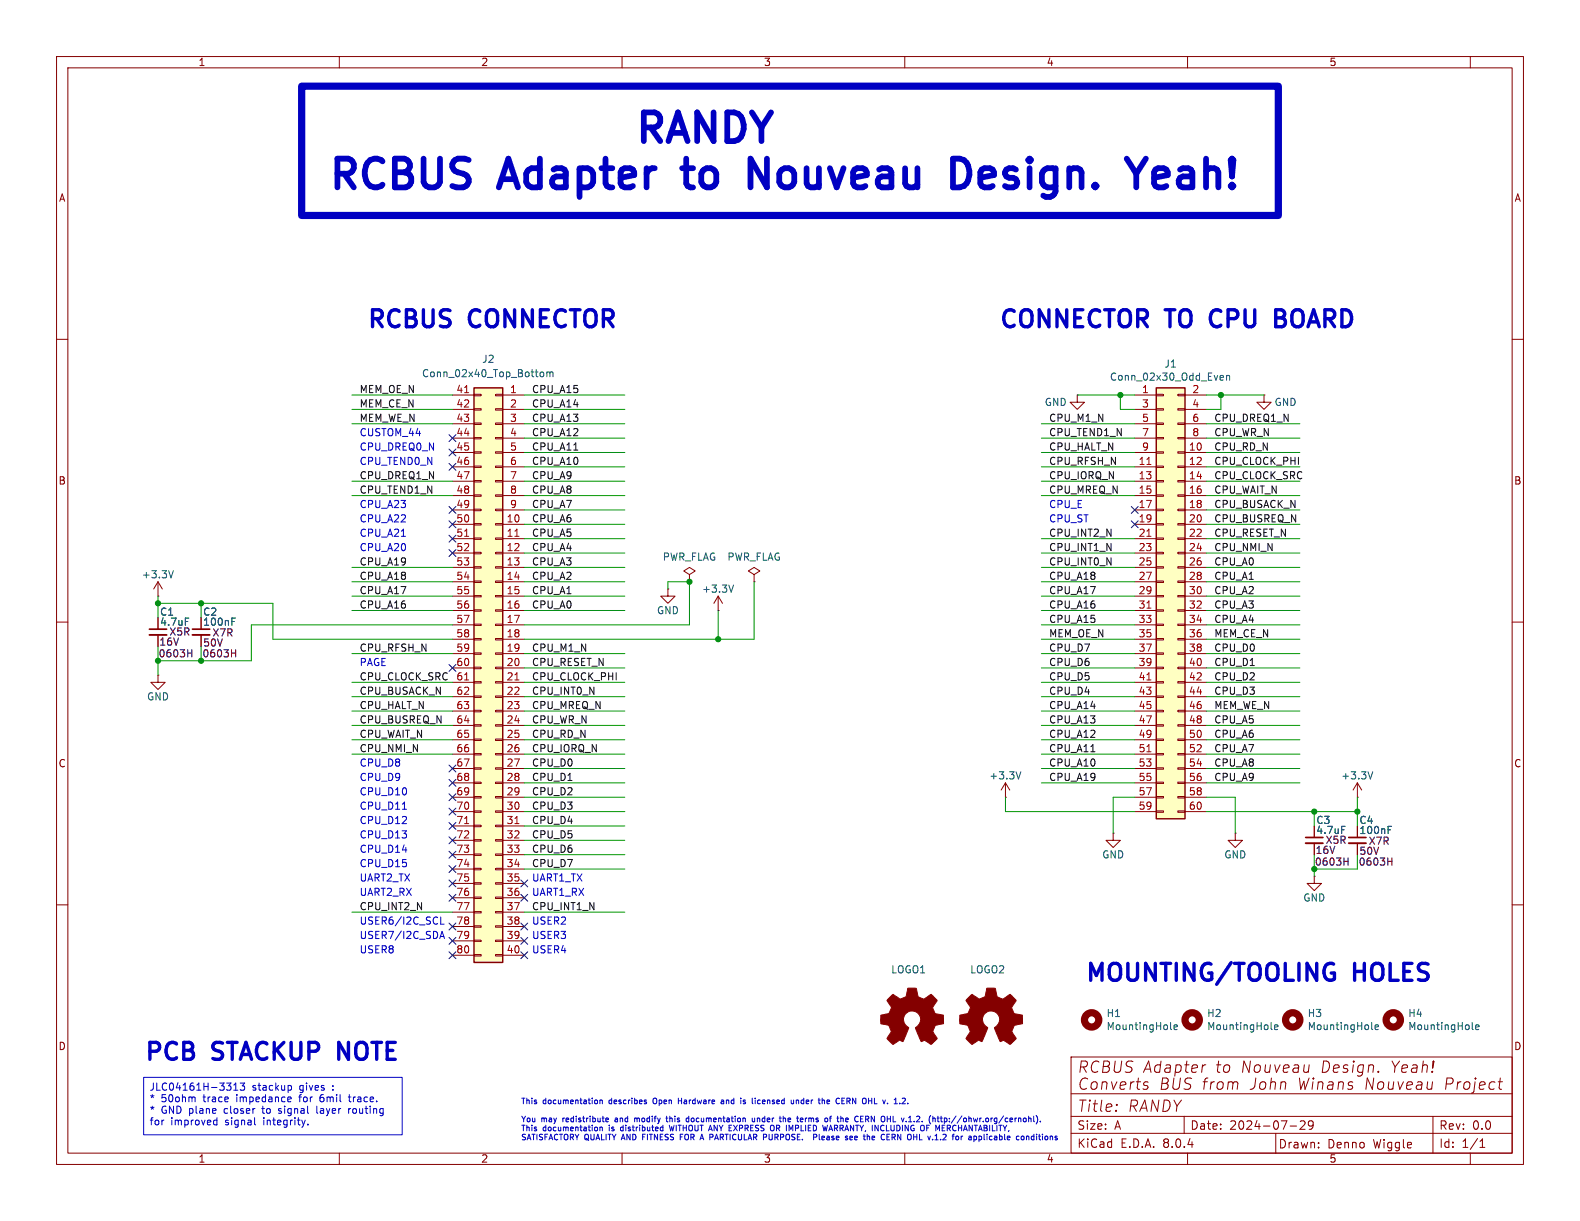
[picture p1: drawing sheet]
<svg xmlns="http://www.w3.org/2000/svg" width="279mm" height="216mm" viewBox="0 0 279 216" stroke-linecap="round" stroke-linejoin="round" font-family="sans-serif">
<g fill="none" stroke="#840000" stroke-width=".18">
<path d="M10 10h259.4v195.9h-259.4zM12 12h255.4v191.9h-255.4zM60 10v2M110 10v2M160 10v2M210 10v2M260 10v2M10 60h2M267.4 60h2M190.5 69.9v1.2h1.3l-1.3 1.3-1.3-1.3h1.3M190.5 69.9h.1M10 110h2"/>
<path d="M27.9 105.4h.1M27.9 102.9l-.7 1.2M27.9 102.9v2.5M27.9 102.9l.8 1.2M35.6 112.3v2M267.4 110h2M10 160h2M267.4 160h2M189.4 186.9h78v17h-78zM189.4 197.4h78M189.4 193.4h78M197.5 195.3l.1 .1-.1 .1"/>
<path d="M197.5 195.3l-.1 .1 .1 .1M197.5 195.3v.2M202.5 192h.4l.1 .3-.3 .3h-.4M209.4 197.4v3M213.2 188.3l-.4 .1M228.1 199.1h1.2M229.9 198.3l.6-.1 .2 .1 .1 .3-.9 1.1h.9M232.2 198.8l-.3 .3-.4-.1-.1-.2 .1-.5 .4-.1 .2 .1a.99 .99 0 0 1-.3 1.4h-.3M243.7 189.4l.1 .1-.1 .1M243.7 189.4l-.1 .1 .1 .1M243.7 189.4v.2M253.4 197.4v6.5"/>
<path d="M264.9 191.3h.8M265.2 192.5l.3 .1M265.3 190.6l-.2 1.7M60 203.9v2M110 203.9v2M160 203.9v2M189.4 200.4h78M210 203.9v2M225.6 200.4v3.5M233.2 202.8v.2M233.2 202.1v.1M260 203.9v2"/>
<path d="M261.7 202.9h.9M261.7 201.8l.4-.4v1.5"/>
</g>
<path d="M34 112.3h3.1" fill="none" stroke="#840000" stroke-width=".33"/>
<path d="M34 111.3h3.1" fill="none" stroke="#840000" stroke-width=".3"/>
<path d="M30.7 100.9l-.5 1.3M41 109.9h.4M41 109.3h.6" fill="none" stroke="#006464" stroke-width=".18"/>
<path d="M40.9 115.5h.8M41.7 114.9v1.2" fill="none" stroke="#840084" stroke-width=".18"/>
<path d="M204.5 68.6h5v76.2h-5z" fill="#ffffc2"/>
<g fill="none" stroke="#840000" stroke-width=".18">
<path d="M200.7 69.9h3.8M200.7 72.4h3.8M200.7 74.9h3.8M200.7 77.5h3.8M204.5 79.9h1.2v.2h-1.2zM204.5 77.3h1.2v.3h-1.2zM204.5 74.8h1.2v.3h-1.2zM204.5 72.3h1.2v.2h-1.2zM204.5 69.7h1.2v.3h-1.2zM208.3 79.9h1.2v.2h-1.2zM208.3 77.3h1.2v.3h-1.2zM208.3 74.8h1.2v.3h-1.2z"/>
<path d="M208.3 72.3h1.2v.2h-1.2zM208.3 69.7h1.2v.3h-1.2zM209.5 69.9h3.9M209.5 72.4h3.9M209.5 74.9h3.9M209.5 77.5h3.9M200.7 80h3.8M200.7 82.6h3.8M200.7 85.1h3.8M200.7 87.6h3.8M200.7 90.2h3.8M200.7 92.7h3.8"/>
<path d="M200.7 95.3h3.8M200.7 97.8h3.8M204.5 97.7h1.2v.2h-1.2zM204.5 95.1h1.2v.3h-1.2zM204.5 92.6h1.2v.2h-1.2zM204.5 90h1.2v.3h-1.2zM204.5 87.5h1.2v.3h-1.2zM204.5 85h1.2v.2h-1.2zM204.5 82.4h1.2v.3h-1.2zM208.3 97.7h1.2v.2h-1.2zM208.3 95.1h1.2v.3h-1.2zM208.3 92.6h1.2v.2h-1.2z"/>
<path d="M208.3 90h1.2v.3h-1.2zM208.3 87.5h1.2v.3h-1.2zM208.3 85h1.2v.2h-1.2zM208.3 82.4h1.2v.3h-1.2zM209.5 80h3.9M209.5 82.6h3.9M209.5 85.1h3.9M209.5 87.6h3.9M209.5 90.2h3.9M209.5 92.7h3.9M209.5 95.3h3.9M209.5 97.8h3.9"/>
<path d="M118.1 104.1v1.3h1.3l-1.3 1.3-1.3-1.3h1.3M118.1 104.1h.1M121.9 101.6l1-.6-1-.7-1 .7 1 .6v1.3M121.9 102.9h.1M127 108h.1M127 105.4l-.8 1.3M127 105.4v2.6M127 105.4l.8 1.3M200.7 100.3h3.8M200.7 102.9h3.8M200.7 105.4h3.8M200.7 108h3.8"/>
<path d="M200.7 110.5h3.8M200.7 113h3.8M200.7 115.6h3.8M200.7 118.1h3.8M204.5 118h1.2v.2h-1.2zM204.5 115.4h1.2v.3h-1.2zM204.5 112.9h1.2v.3h-1.2zM204.5 110.4h1.2v.2h-1.2zM204.5 107.8h1.2v.3h-1.2zM204.5 105.3h1.2v.2h-1.2zM204.5 102.7h1.2v.3h-1.2zM204.5 100.2h1.2v.3h-1.2z"/>
<path d="M208.3 118h1.2v.2h-1.2zM208.3 115.4h1.2v.3h-1.2zM208.3 112.9h1.2v.3h-1.2zM208.3 110.4h1.2v.2h-1.2zM208.3 107.8h1.2v.3h-1.2zM208.3 105.3h1.2v.2h-1.2zM208.3 102.7h1.2v.3h-1.2zM208.3 100.2h1.2v.3h-1.2zM209.5 100.3h3.9M209.5 102.9h3.9M209.5 105.4h3.9M209.5 108h3.9"/>
<path d="M209.5 110.5h3.9M209.5 113h3.9M209.5 115.6h3.9M209.5 118.1h3.9M177.8 138.4l-.8 1.3M177.8 138.4v2.6M177.8 138.4l.8 1.3M200.7 120.7h3.8M200.7 123.2h3.8M200.7 125.7h3.8M200.7 128.3h3.8M200.7 130.8h3.8"/>
<path d="M200.7 133.4h3.8M200.7 135.9h3.8M200.7 138.4h3.8M204.5 138.3h1.2v.3h-1.2zM204.5 135.8h1.2v.2h-1.2zM204.5 133.2h1.2v.3h-1.2zM204.5 130.7h1.2v.2h-1.2zM204.5 128.1h1.2v.3h-1.2zM204.5 125.6h1.2v.3h-1.2zM204.5 123.1h1.2v.2h-1.2zM204.5 120.5h1.2v.3h-1.2zM208.3 138.3h1.2v.3h-1.2z"/>
<path d="M208.3 135.8h1.2v.2h-1.2zM208.3 133.2h1.2v.3h-1.2zM208.3 130.7h1.2v.2h-1.2zM208.3 128.1h1.2v.3h-1.2zM208.3 125.6h1.2v.3h-1.2zM208.3 123.1h1.2v.2h-1.2zM208.3 120.5h1.2v.3h-1.2zM209.5 120.7h3.9M209.5 123.2h3.9M209.5 125.7h3.9M209.5 128.3h3.9M209.5 130.8h3.9"/>
<path d="M209.5 133.4h3.9M209.5 135.9h3.9M209.5 138.4h3.9M177.8 141h.1M200.7 141h3.8M200.7 143.5h3.8M204.5 143.4h1.2v.2h-1.2zM204.5 140.8h1.2v.3h-1.2zM208.3 143.4h1.2v.2h-1.2zM208.3 140.8h1.2v.3h-1.2zM209.5 141h3.9M209.5 143.5h3.9"/>
<path d="M232.4 154.9v1.3h1.3l-1.3 1.3-1.3-1.3h1.3M232.4 154.9h.1"/>
</g>
<path d="M204.5 68.6h5v76.2h-5z" fill="none" stroke="#840000" stroke-width=".25"/>
<path d="M202.8 82.1h.7M202.8 94.8h.7M202.8 107.5h.7M202.8 120.2h.7M202.8 132.9h.7" fill="none" stroke="#a90000" stroke-width=".18"/>
<g fill="none" stroke="#006464" stroke-width=".18">
<path d="M215.9 66.4h.4l.1 .3-.7 .1M216.3 67.2h-.4M216.9 66.5l.2-.1h.3v.8M216.9 66.4v.8M129.7 103.4l-.4 1.3M180.5 136.5l-.4 1.2M207 181.9l.2 .2M207.6 181.6l.6-.1-.1-.2-.3-.1-.2 .2 .1 .6h.4M224.8 181.9l.2 .2M225.4 181.6l.6-.1-.1-.2-.3-.1-.2 .2v.6h.5M242.6 181.9l.1 .2M243.2 181.6l.6-.1-.1-.2-.4-.1-.1 .2v.6h.5"/>
<path d="M260.3 181.9l.2 .2M260.9 181.6l.6-.1v-.2l-.4-.1-.2 .2 .1 .6h.5"/>
</g>
<g fill="#840000" stroke="#840000" stroke-width=".18">
<path d="M171.3 176.3l.6-.5 .9 .6a.62 .62 0 0 0 1 0l.2-.1a1.62 1.62 0 0 0 .4-1.3l.1-.3 1.5 .1 .2 .7a.74 .74 0 0 0 .6 1l.5 .2 1.3-.9 1.1 1.1-.4 .6a.75 .75 0 0 0-.2 1.2l.2 .5 1.5 .3v1.5l-1.4 .3-.1 .1a1.23 1.23 0 0 0-.3 1.2l.7 1-.1 .2-1 .9-.8-.5a.54 .54 0 0 0-.9 0l-1-2.4a2.33 2.33 0 0 0 .8-1.9 1.54 1.54 0 0 0-2.5-.7 1.54 1.54 0 0 0 .5 2.5l-1.1 2.5a.69 .69 0 0 0-1.1 .1l-.6 .4-1.1-1.1 .8-1.2-.2-.5a.71 .71 0 0 0-.9-.7l-.8-.2v-1.5l.5-.1a1.11 1.11 0 0 0 1.2-.7 .72 .72 0 0 0-.2-1.2l-.4-.6z"/>
<path d="M157.4 176.3l.5-.5 .9 .6a.62 .62 0 0 0 1 0l.2-.1a1.62 1.62 0 0 0 .5-1.3l.1-.3 1.4 .1 .2 .7a.74 .74 0 0 0 .7 1l.5 .2 1.3-.9 1 1.1-.4 .6a.75 .75 0 0 0-.1 1.2l.2 .5 1.4 .3 .1 1.5-1.5 .3v.1a1.23 1.23 0 0 0-.3 1.2l.6 1-.1 .2-1 .9-.8-.5a.54 .54 0 0 0-.8 0l-1.1-2.4a2.33 2.33 0 0 0 .9-1.9 1.54 1.54 0 0 0-2.5-.7 1.54 1.54 0 0 0 .4 2.5l-1.1 2.5a.69 .69 0 0 0-1.1 .1l-.6 .4-1.1-1.1 .8-1.2-.2-.5a.71 .71 0 0 0-.9-.7l-.7-.2v-1.5l.4-.1a1.11 1.11 0 0 0 1.2-.7 .72 .72 0 0 0-.2-1.2l-.4-.6z"/>
</g>
<g fill="none" stroke="#840000" stroke-width="1.3">
<circle cx="193" cy="180.3" r="1.27"/>
<circle cx="210.8" cy="180.3" r="1.27"/>
<circle cx="228.6" cy="180.3" r="1.27"/>
<circle cx="246.4" cy="180.3" r="1.27"/>
</g>
<path d="M83.8 68.6h5.1v101.6h-5.1z" fill="#ffffc2"/>
<g fill="none" stroke="#840000" stroke-width=".18">
<path d="M80 69.9h3.8M80 72.4h3.8M80 74.9h3.8M80 77.5h3.8M83.8 79.9h1.3v.2h-1.3zM83.8 77.3h1.3v.3h-1.3zM83.8 74.8h1.3v.3h-1.3zM83.8 72.3h1.3v.2h-1.3zM83.8 69.7h1.3v.3h-1.3zM87.6 79.9h1.3v.2h-1.3zM87.6 77.3h1.3v.3h-1.3zM87.6 74.8h1.3v.3h-1.3z"/>
<path d="M87.6 72.3h1.3v.2h-1.3zM87.6 69.7h1.3v.3h-1.3zM88.9 69.9h3.8M88.9 72.4h3.8M88.9 74.9h3.8M88.9 77.5h3.8M223.5 69.9v1.2h1.3l-1.3 1.3-1.3-1.3h1.3M223.5 69.9h.1M80 92.7h3.8M80 95.3h3.8M80 97.8h3.8M80 80h3.8"/>
<path d="M80 82.6h3.8M80 85.1h3.8M80 87.6h3.8M80 90.2h3.8M83.8 97.7h1.3v.2h-1.3zM83.8 95.1h1.3v.3h-1.3zM83.8 92.6h1.3v.2h-1.3zM83.8 90h1.3v.3h-1.3zM83.8 87.5h1.3v.3h-1.3zM83.8 85h1.3v.2h-1.3zM83.8 82.4h1.3v.3h-1.3zM87.6 97.7h1.3v.2h-1.3z"/>
<path d="M87.6 95.1h1.3v.3h-1.3zM87.6 92.6h1.3v.2h-1.3zM87.6 90h1.3v.3h-1.3zM87.6 87.5h1.3v.3h-1.3zM87.6 85h1.3v.2h-1.3zM87.6 82.4h1.3v.3h-1.3zM88.9 92.7h3.8M88.9 95.3h3.8M88.9 97.8h3.8M88.9 80h3.8M88.9 82.6h3.8M88.9 85.1h3.8"/>
<path d="M88.9 87.6h3.8M88.9 90.2h3.8M27.9 119.4v1.3h1.3l-1.3 1.2-1.2-1.2h1.2M27.9 119.4h.1M27.9 112.3v2M35.6 112.3v2M80 100.3h3.8M80 102.9h3.8M80 105.4h3.8M80 108h3.8M80 110.5h3.8M80 113h3.8"/>
<path d="M80 115.6h3.8M80 118.1h3.8M83.8 118h1.3v.2h-1.3zM83.8 115.4h1.3v.3h-1.3zM83.8 112.9h1.3v.3h-1.3zM83.8 110.4h1.3v.2h-1.3zM83.8 107.8h1.3v.3h-1.3zM83.8 105.3h1.3v.2h-1.3zM83.8 102.7h1.3v.3h-1.3zM83.8 100.2h1.3v.3h-1.3zM87.6 118h1.3v.2h-1.3zM87.6 115.4h1.3v.3h-1.3z"/>
<path d="M87.6 112.9h1.3v.3h-1.3zM87.6 110.4h1.3v.2h-1.3zM87.6 107.8h1.3v.3h-1.3zM87.6 105.3h1.3v.2h-1.3zM87.6 102.7h1.3v.3h-1.3zM87.6 100.2h1.3v.3h-1.3zM88.9 100.3h3.8M88.9 102.9h3.8M88.9 105.4h3.8M88.9 108h3.8M88.9 110.5h3.8M88.9 113h3.8"/>
<path d="M88.9 115.6h3.8M88.9 118.1h3.8M133.3 101.6l1.1-.6-1.1-.7-1 .7 1 .6v1.3M133.3 102.9h.1M80 120.7h3.8M80 123.2h3.8M80 125.7h3.8M80 128.3h3.8M80 130.8h3.8M80 133.4h3.8M80 135.9h3.8M80 138.4h3.8"/>
<path d="M83.8 138.3h1.3v.3h-1.3zM83.8 135.8h1.3v.2h-1.3zM83.8 133.2h1.3v.3h-1.3zM83.8 130.7h1.3v.2h-1.3zM83.8 128.1h1.3v.3h-1.3zM83.8 125.6h1.3v.3h-1.3zM83.8 123.1h1.3v.2h-1.3zM83.8 120.5h1.3v.3h-1.3zM87.6 138.3h1.3v.3h-1.3zM87.6 135.8h1.3v.2h-1.3zM87.6 133.2h1.3v.3h-1.3zM87.6 130.7h1.3v.2h-1.3z"/>
<path d="M87.6 128.1h1.3v.3h-1.3zM87.6 125.6h1.3v.3h-1.3zM87.6 123.1h1.3v.2h-1.3zM87.6 120.5h1.3v.3h-1.3zM88.9 120.7h3.8M88.9 123.2h3.8M88.9 125.7h3.8M88.9 128.3h3.8M88.9 130.8h3.8M88.9 133.4h3.8M88.9 135.9h3.8M88.9 138.4h3.8"/>
<path d="M240 138.4l-.7 1.3M240 138.4v2.6M240 138.4l.8 1.3M80 141h3.8M80 143.5h3.8M80 146.1h3.8M80 148.6h3.8M80 151.1h3.8M80 153.7h3.8M80 156.2h3.8M80 158.8h3.8M83.8 158.6h1.3v.3h-1.3z"/>
<path d="M83.8 156.1h1.3v.2h-1.3zM83.8 153.5h1.3v.3h-1.3zM83.8 151h1.3v.3h-1.3zM83.8 148.5h1.3v.2h-1.3zM83.8 145.9h1.3v.3h-1.3zM83.8 143.4h1.3v.2h-1.3zM83.8 140.8h1.3v.3h-1.3zM87.6 158.6h1.3v.3h-1.3zM87.6 156.1h1.3v.2h-1.3zM87.6 153.5h1.3v.3h-1.3zM87.6 151h1.3v.3h-1.3zM87.6 148.5h1.3v.2h-1.3z"/>
<path d="M87.6 145.9h1.3v.3h-1.3zM87.6 143.4h1.3v.2h-1.3zM87.6 140.8h1.3v.3h-1.3zM88.9 141h3.8M88.9 143.5h3.8M88.9 146.1h3.8M88.9 148.6h3.8M88.9 151.1h3.8M88.9 153.7h3.8M88.9 156.2h3.8M88.9 158.8h3.8M196.8 147.3v1.3h1.3l-1.3 1.3-1.2-1.3h1.2"/>
<path d="M196.8 147.3h.1M218.4 147.3v1.3h1.3l-1.3 1.3-1.2-1.3h1.2M218.4 147.3h.1M232.4 149.1v2M240 141h.1M240 149.1v2M80 161.3h3.8M80 163.8h3.8M80 166.4h3.8M80 168.9h3.8M83.8 168.8h1.3v.2h-1.3zM83.8 166.2h1.3v.3h-1.3z"/>
<path d="M83.8 163.7h1.3v.3h-1.3zM83.8 161.2h1.3v.2h-1.3zM87.6 168.8h1.3v.2h-1.3zM87.6 166.2h1.3v.3h-1.3zM87.6 163.7h1.3v.3h-1.3zM87.6 161.2h1.3v.2h-1.3zM88.9 161.3h3.8M88.9 163.8h3.8M88.9 166.4h3.8M88.9 168.9h3.8"/>
</g>
<path d="M83.8 68.6h5.1v101.6h-5.1z" fill="none" stroke="#840000" stroke-width=".25"/>
<path d="M82.2 69.4h.7M82.2 94.8h.7M91 94.8h.8M82.2 120.2h.7M91 120.2h.8M82.2 145.6h.7M91 145.6h.8" fill="none" stroke="#a90000" stroke-width=".18"/>
<path d="M95.6 65.8h.3l.3 .2-.1 .5-.2 .1h-.3M96.7 65.9l.4-.1 .1 .2M96.7 65.8v.8M97.2 66l.2-.2h.3l.1 .8M97.2 66v.6M32.8 109.3h.6M41 109.3h.6M41 109.9h.4M242.8 136.5l-.5 1.2M237.3 146.1h.6M245.5 146.1h.6M245.5 146.7h.4" fill="none" stroke="#006464" stroke-width=".18"/>
<path d="M26.4 112.3h3.1M230.9 149.1h3M238.5 149.1h3.1" fill="none" stroke="#840000" stroke-width=".33"/>
<path d="M26.4 111.3h3.1M230.9 148.1h3M238.5 148.1h3.1" fill="none" stroke="#840000" stroke-width=".3"/>
<path d="M33.2 115.5h.7M33.9 114.9v1.2M40.9 115.5h.8M41.7 114.9v1.2M237.7 152.3h.7M238.4 151.7v1.3M245.4 152.3h.7M246.1 151.7v1.3" fill="none" stroke="#840084" stroke-width=".18"/>
<path d="M101.5 79.6h.7M192.9 132.9h.7" fill="none" stroke="#0f0f0f" stroke-width=".18"/>
<g fill="none" stroke="#0000c2" stroke-width=".18">
<path d="M71 94.8h.7M71.2 143.1h.7M77.8 166l.4-1.3 .4 1.3M77.9 165.6h.6M77.9 162.1v1.3h.6M25.4 190.5h45.7v10.2h-45.7zM34.3 194l.2 .2v.6M37.9 198.8h.5M38.4 197.6v1.3M40.1 191.5h.7l-.4 .5M40.7 192l.1 .2-.1 .5M41.3 192.8h.8"/>
<path d="M41.3 191.9l.4-.4v1.3M42.5 191.5h.8l-.5 .5 .4 .1v.6l-.2 .1-.5-.1M45 198.7l.2 .2M49.3 196.8l.1 .1M49.3 196.2l.1 .2M51.1 191.9l.3 .1 .2 .2-.1 .5-.4 .1M51.1 194h.3l.1 .3-.6 .1M51.4 194.8h-.3M54.5 198.8v.1M56 195.6v1.1l.2 .2M56.6 194.1v.5l.2 .2M56.6 194.2v.1"/>
<path d="M61.6 194h.5M61.6 196v.9M61.8 193.5v1.1l.3 .2M62 196l-.4 .3M105.3 194.5l.4 .2-.1 .4-.3 .1M105.3 199.3l.4 .2-.1 .4-.3 .1M106.1 194.6h.4v.6M106.1 194.5v.7M106.1 199.3v.7M106.1 199.4l.4-.1v.7M107.1 198l.5-.1v-.2h-.3l-.2 .1 .1 .5h.4M108.9 197.7h-.1"/>
<path d="M108.9 198l-.2 .1 .2 .3M109.8 199.3l-.1 .2 .1 .4M112.2 197.7v.7M112.6 197.7l-.4 .1M114.2 194.8l.1 .2-.1 .2M114.2 194.5l.1 .1M115.6 194.2l-.1 .3 .1 .6M116.9 199.3h.3M117.2 199.9l-.3 .1M117.2 199v1M117.7 197.7h.4M117.9 197.4v.8l.2 .2"/>
<path d="M118.4 199l.2 1 .2-.8M120 194.2v1M120 194.7h.5M121.4 198.3h.4M121.4 197.7h.4M121.8 197.4v1M127.6 194.6h.3l.1 .6M128 194.7l-.5 .2 .1 .3 .4-.1M131.8 194.6l-.2-.1-.2 .2 .4 .3M131.8 195l-.1 .2-.3-.1M133 197.7l.1 .6h.4M133.5 197.7v.7"/>
<path d="M133.9 197.7v.7M134.2 194.5l-.2 .2v.3l.2 .2M134.2 197.7l-.3 .1M137.3 199v1M137.3 199.5h.4M138.5 197.8l.4-.1v.7M140.3 195.1h-.3M140.3 194.5v.7M140.8 194.6h.4v.6M140.8 194.5v.7M142.4 197.7v.7M142.6 197.7l-.2 .2"/>
<path d="M145.5 194.5l.3 .2v.5M146.4 194.5l-.2 .2v.3l.2 .2M146.6 200l.3-1 .3 1M146.7 199.7h.4M146.7 197.7h.3M146.7 194.7l-.5 .1M147 197.4h-.2M148.9 195.2h.4M148.9 194.7h.3M148.9 194.2h.4M149.7 197.7h.3v.2l-.5 .1M150 198.3l-.3 .1"/>
<path d="M153.3 197.9l.3 .5M153.5 197.4h-.4v1M153.5 197.8l-.4 .1M154.6 194.2v1h.5M157.9 198.4h.5M158.1 195.2h.6M158.3 194.3l.1-.1v1M160.5 195.1v.1M162.5 197.4h-.4M162.6 197.8l-.6 .6h.6M166.3 197.7h.4M166.5 198.3l.2 .1"/>
<path d="M167 197.7h.3l.2 .2-.1 .4h-.4M167 197.7v1M167.5 199.5h.4M167.7 199.5l.4 .5M183.2 197.2a1.14 1.14 0 0 1 0 1.5M184 198.3v.1M113.6 201h.4M113.6 200.6v1M120.3 201h.3M123.9 201.3h.4M124.1 200.6l.3 1M136 200.6v.8l.2 .2"/>
<path d="M144.3 200.6l.1 .1v.3l-.5 .1M144.9 200.6v.8l.1 .2M145.7 200.9l-.4 .1 .1 .5 .3 .1M145.8 201.1l-.5 .1M150.4 200.9h.3l.1 .2-.5 .1M150.7 201.5l-.3 .1M151.5 200.9l-.4 .1 .1 .5 .3 .1M151.6 201.1l-.5 .1M154.3 200.9h.3l.1 .2-.5 .1M154.6 201.5l-.3 .1M157.7 200.6v1M158 201.1l.3 .5"/>
<path d="M158.2 201l-.5 .1M162.6 201.6h.5M166.9 200.6h-.1M167.3 201l-.6 .6h.6M171.6 200.9h-.3M171.7 201.2l-.4 .1v.2l.4 .1M174.1 201.5l.1 .1M174.5 200.9v.7M181.7 200.9l.2 .1v.6M182.8 200.9h-.2l-.2 .2 .1 .4h.3M182.8 200.6v1M183.3 200.6v.1"/>
<path d="M183.3 200.9v.7"/>
</g>
<path d="M214.3 55.2a2.08 2.08 0 0 0 0 2.1M225.6 56.2h1M226.6 56.2l.4 .1M227 55.1l-.4-.3h-1v3h1.1l.3-.2M227 55.9l-.4 .3M235.4 172.1h.6v1l-.2 .1M59.9 187.3v-3l1.7 3" fill="none" stroke="#0000c2" stroke-width=".6"/>
<path d="M53.3 15.2h172.8v22.9h-172.8z" fill="none" stroke="#0000c2" stroke-width="1.3"/>
<g fill="none" stroke="#0000c2" stroke-width="1">
<path d="M126.2 19.9v5.1l-2.9-5.1v5.1M128.6 19.9h1.2a2.12 2.12 0 0 1 1.7 2.2 2.35 2.35 0 0 1-2.9 2.9zM133 19.9l1.7 2.6M136.3 19.9l-1.6 2.6M62.3 28.5l-.7-.4h-1.9v5M67.6 28.5a1.75 1.75 0 0 0-2.6 .3M72.2 28.5l-.7-.4h-1.7v5M74.9 28.1v4.1M77.8 28.1v4.1M82.9 28.3l-.7-.2h-1.2l-.8 .4M88.2 33.1l1.7-5 1.7 5M95.5 28.1v5"/>
<path d="M107.1 28.1v4.3M113.8 22.5h2a1.38 1.38 0 0 0 1-1.3 1.38 1.38 0 0 0-1-1.3h-2v5.1M115.1 22.5l1.7 2.5M118.2 25l1.7-5.1 1.7 5.1M118.7 23.5h2.4M120.6 29.7h2M121.3 28.1v4.3M134.7 22.5v2.5M135.6 28.1v5l-2.9-5v5M168.5 28.1h1.2a2.12 2.12 0 0 1 1.7 2.1 2.35 2.35 0 0 1-2.9 2.9zM182.1 28.1l-.3 .2 .3 .2M182.1 28.1l.2 .2-.2 .2"/>
<path d="M182.1 28.1v.4M199.2 28.1l1.7 2.6 1.7-2.6M206.3 30l-.5-.3h-1l-.5 .3-.2 .5v1.9l.2 .5 .5 .2h1l.5-.2M206.5 31l-2.4 .4M213.3 28.1v5M217.9 28.1l-.3 .2 .3 2.9M217.9 28.1l.2 .2-.2 2.9M217.9 28.1v3.1"/>
</g>
<g fill="none" stroke="#009600" stroke-width=".18">
<path d="M62.2 69.9h17.8M62.2 74.9h17.8M62.2 72.4h17.8M92.7 77.5h17.8M92.7 69.9h17.8M92.7 74.9h17.8M92.7 72.4h17.8M184.1 77.5h16.6M184.1 74.9h16.6M190.5 69.9h10.2M198.1 69.9v2.5h2.6M213.4 77.5h16.5"/>
<path d="M213.4 69.9h10.1M213.4 74.9h16.5M215.9 69.9v2.5h-2.5M62.2 85.1h17.8M62.2 87.6h17.8M92.7 85.1h17.8M92.7 82.6h17.8M92.7 80h17.8M92.7 87.6h17.8M92.7 92.7h17.8M92.7 95.3h17.8M92.7 90.2h17.8"/>
<path d="M92.7 97.8h17.8M184.1 85.1h16.6M184.1 82.6h16.6M184.1 80h16.6M184.1 87.6h16.6M184.1 95.3h16.6M184.1 97.8h16.6M213.4 85.1h16.5M213.4 82.6h16.5M213.4 80h16.5M213.4 87.6h16.5M213.4 92.7h16.5"/>
<path d="M213.4 95.3h16.5M213.4 90.2h16.5M213.4 97.8h16.5M27.9 106.7h20.4v6.3h31.7M27.9 105.4v3.8M27.9 114.3v5.1M35.6 106.7v2.5M35.6 114.3v2.5M62.2 102.9h17.8M62.2 105.4h17.8M62.2 108h17.8M62.2 115.6h17.8"/>
<path d="M62.2 100.3h17.8M80 110.5h-35.6v6.3h-16.5M92.7 102.9h17.8M92.7 105.4h17.8M92.7 108h17.8M92.7 118.1h17.8M92.7 115.6h17.8M92.7 100.3h17.8M118.1 104.1v-1.2h3.8v7.6h-29.2M127 108v5M133.3 102.9v10.1h-40.6M184.1 110.5h16.6"/>
<path d="M184.1 102.9h16.6M184.1 105.4h16.6M184.1 108h16.6M184.1 118.1h16.6M184.1 115.6h16.6M184.1 113h16.6M184.1 100.3h16.6M213.4 110.5h16.5M213.4 102.9h16.5M213.4 105.4h16.5M213.4 108h16.5M213.4 118.1h16.5"/>
<path d="M213.4 115.6h16.5M213.4 113h16.5M213.4 100.3h16.5M62.2 123.2h17.8M62.2 125.7h17.8M62.2 120.7h17.8M62.2 128.3h17.8M62.2 130.8h17.8M62.2 133.4h17.8M92.7 123.2h17.8M92.7 125.7h17.8M92.7 120.7h17.8"/>
<path d="M92.7 128.3h17.8M92.7 130.8h17.8M92.7 138.4h17.8M92.7 133.4h17.8M92.7 135.9h17.8M184.1 123.2h16.6M184.1 125.7h16.6M184.1 120.7h16.6M184.1 128.3h16.6M184.1 130.8h16.6M184.1 138.4h16.6M184.1 133.4h16.6"/>
<path d="M184.1 135.9h16.6M213.4 123.2h16.5M213.4 125.7h16.5M213.4 120.7h16.5M213.4 128.3h16.5M213.4 130.8h16.5M213.4 138.4h16.5M213.4 133.4h16.5M213.4 135.9h16.5M92.7 143.5h17.8M92.7 141h17.8M92.7 151.1h17.8"/>
<path d="M92.7 148.6h17.8M92.7 153.7h17.8M92.7 146.1h17.8M177.8 141v2.5h22.9M200.7 141h-3.9v6.3M213.4 143.5h26.6M213.4 141h5v6.3M232.4 143.5v2.6M232.4 151.1v3.8M240 151.1v2.6h-7.6M240 141v5.1M62.2 161.3h17.8"/>
<path d="M92.7 161.3h17.8"/>
</g>
<g fill="none" stroke="#000084" stroke-width=".18">
<path d="M79.4 76.9l1.2 1.2M79.4 79.4l1.2 1.2M80.6 76.9l-1.2 1.2M80.6 79.4l-1.2 1.2M79.4 81.9l1.2 1.3M79.4 92.1l1.2 1.2M79.4 97.2l1.2 1.2M79.4 94.6l1.2 1.3M79.4 89.6l1.2 1.2M80.6 81.9l-1.2 1.3M80.6 92.1l-1.2 1.2M80.6 97.2l-1.2 1.2"/>
<path d="M80.6 94.6l-1.2 1.3M80.6 89.6l-1.2 1.2M200.1 92.1l1.2 1.2M200.1 89.6l1.2 1.2M201.3 92.1l-1.2 1.2M201.3 89.6l-1.2 1.2M79.4 117.5l1.2 1.2M80.6 117.5l-1.2 1.2M79.4 137.8l1.2 1.2M79.4 135.3l1.2 1.2M80.6 137.8l-1.2 1.2M80.6 135.3l-1.2 1.2"/>
<path d="M79.4 155.6l1.2 1.2M79.4 158.1l1.2 1.3M79.4 150.5l1.2 1.2M79.4 148l1.2 1.2M79.4 153.1l1.2 1.2M79.4 140.4l1.2 1.2M79.4 142.9l1.2 1.2M79.4 145.4l1.2 1.3M80.6 155.6l-1.2 1.2M80.6 158.1l-1.2 1.3M80.6 150.5l-1.2 1.2M80.6 148l-1.2 1.2"/>
<path d="M80.6 153.1l-1.2 1.2M80.6 140.4l-1.2 1.2M80.6 142.9l-1.2 1.2M80.6 145.4l-1.2 1.3M92.1 158.1l1.2 1.3M92.1 155.6l1.2 1.2M93.3 155.6l-1.2 1.2M93.3 158.1l-1.2 1.3M79.4 168.3l1.2 1.2M79.4 165.8l1.2 1.2M79.4 163.2l1.2 1.2M80.6 168.3l-1.2 1.2"/>
<path d="M80.6 165.8l-1.2 1.2M80.6 163.2l-1.2 1.2M92.1 163.2l1.2 1.2M92.1 165.8l1.2 1.2M92.1 168.3l1.2 1.2M93.3 165.8l-1.2 1.2M93.3 163.2l-1.2 1.2M93.3 168.3l-1.2 1.2"/>
</g>
<g fill="#009600" stroke="#009600" stroke-width=".18">
<circle cx="35.6" cy="106.7" r=".46"/>
<circle cx="27.9" cy="106.7" r=".46"/>
<circle cx="35.6" cy="116.8" r=".46"/>
<circle cx="27.9" cy="116.8" r=".46"/>
<circle cx="121.9" cy="102.9" r=".46"/>
<circle cx="127" cy="113" r=".46"/>
<circle cx="240" cy="143.5" r=".46"/>
<circle cx="232.4" cy="143.5" r=".46"/>
<circle cx="232.4" cy="153.7" r=".46"/>
<circle cx="215.9" cy="69.9" r=".46"/>
<circle cx="198.1" cy="69.9" r=".46"/>
</g>
<g font-size="7.1" fill="#0000c2">
<text x="57.8" y="36">RCBUS</text>
<text x="89.1" y="36">Adapter</text>
<text x="123.5" y="36">to</text>
<text x="136.9" y="36">Nouveau</text>
<text x="174.8" y="36">Design.</text>
<text x="208.3" y="36">Yeah!</text>
</g>
<g font-size="4.2" fill="#0000c2">
<text x="64.8" y="58.2">RCBUS</text>
<text x="83.2" y="58.2">CONNECTOR</text>
<text x="176.5" y="58.2">CONNECTOR</text>
<text x="206.6" y="58.2">TO</text>
<text x="215.5" y="58.2">CPU</text>
<text x="228.1" y="58.2">BOARD</text>
<text x="191.8" y="173.7">MOUNTING/TOOLING</text>
<text x="239.6" y="173.7">HOLES</text>
<text x="25.4" y="187.7">PCB</text>
<text x="37.9" y="187.7">STACKUP</text>
<text x="61.2" y="187.7">NOTE</text>
</g>
<g font-size="2.8" fill="#840000">
<text x="190.4" y="189.9">RCBUS Adapter</text>
<text x="214.8" y="189.9">to</text>
<text x="219.3" y="189.9">Nouveau</text>
<text x="233.5" y="189.9">Design.</text>
<text x="245.9" y="189.9">Yeah!</text>
<text x="190.4" y="196.8">Title:</text>
<text x="190.4" y="192.9">Converts</text>
<text x="199.3" y="196.8">RANDY</text>
<text x="204.8" y="192.9">BUS from</text>
<text x="220.9" y="192.9">John</text>
<text x="229.4" y="192.9">Winans</text>
<text x="241.3" y="192.9">Nouveau</text>
<text x="255.4" y="192.9">Project</text>
</g>
<g font-size="2.1" fill="#840000">
<text x="190.4" y="203.2">KiCad</text>
<text x="190.4" y="200">Size:</text>
<text x="197.1" y="200">A</text>
<text x="198.1" y="203.2">E.D.A.</text>
<text x="205.7" y="203.2">8.0.4</text>
<text x="210.4" y="200">Date:</text>
<text x="217.4" y="200">2024-07-29</text>
<text x="226" y="203.3">Drawn:</text>
<text x="234.7" y="203.3">Denno</text>
<text x="242.9" y="203.3">Wiggle</text>
<text x="254.4" y="200">Rev:</text>
<text x="254.4" y="203.2">Id:</text>
<text x="258.5" y="203.2">1/1</text>
<text x="260.3" y="200">0.0</text>
</g>
<g font-size="1.8" fill="#840000">
<text x="35" y="11.9">1</text>
<text x="85" y="11.9">2</text>
<text x="135" y="11.9">3</text>
<text x="185" y="11.9">4</text>
<text x="235" y="11.9">5</text>
<text x="10.3" y="35.9">A</text>
<text x="267.7" y="35.9">A</text>
<text x="10.3" y="85.9">B</text>
<text x="267.7" y="85.9">B</text>
<text x="28.2" y="110.8">4.7uF</text>
<text x="35.8" y="110.8">100nF</text>
<text x="10.3" y="135.9">C</text>
<text x="267.7" y="135.9">C</text>
<text x="232.7" y="147.7">4.7uF</text>
<text x="240.3" y="147.7">100nF</text>
<text x="10.3" y="185.9">D</text>
<text x="267.7" y="185.9">D</text>
<text x="35" y="205.8">1</text>
<text x="85" y="205.8">2</text>
<text x="135" y="205.8">3</text>
<text x="185" y="205.8">4</text>
<text x="235" y="205.8">5</text>
</g>
<g font-size="1.8" fill="#006464">
<text x="85.2" y="64.4">J2</text>
<text x="205.8" y="65.2">J1</text>
<text x="74.5" y="66.9">Conn_02x40_Top_Bottom</text>
<text x="184.7" y="72">GND</text>
<text x="196.2" y="67.5">Conn_02x30_Odd_Even</text>
<text x="225.3" y="72">GND</text>
<text x="117.1" y="99.3">PWR_FLAG</text>
<text x="128.5" y="99.3">PWR_FLAG</text>
<text x="25" y="102.5">+3.3V</text>
<text x="124.1" y="105">+3.3V</text>
<text x="28.2" y="109.1">C1</text>
<text x="35.8" y="109.1">C2</text>
<text x="116.1" y="108.8">GND</text>
<text x="25.9" y="124.1">GND</text>
<text x="174.9" y="138">+3.3V</text>
<text x="237.1" y="138">+3.3V</text>
<text x="232.7" y="145.9">C3</text>
<text x="240.3" y="145.9">C4</text>
<text x="194.8" y="152">GND</text>
<text x="216.4" y="152">GND</text>
<text x="230.4" y="159.6">GND</text>
<text x="157.5" y="172.3">LOGO1</text>
<text x="171.5" y="172.3">LOGO2</text>
<text x="195.6" y="180">H1</text>
<text x="195.6" y="182.3">MountingHole</text>
<text x="213.4" y="180">H2</text>
<text x="213.4" y="182.3">MountingHole</text>
<text x="231.1" y="180">H3</text>
<text x="231.1" y="182.3">MountingHole</text>
<text x="248.9" y="180">H4</text>
<text x="248.9" y="182.3">MountingHole</text>
</g>
<g font-size="1.8" fill="#0f0f0f">
<text x="63.5" y="69.6">MEM_OE_N</text>
<text x="94" y="69.6">CPU_A15</text>
<text x="63.5" y="72.1">MEM_CE_N</text>
<text x="63.5" y="74.7">MEM_WE_N</text>
<text x="94" y="74.7">CPU_A13</text>
<text x="94" y="77.2">CPU_A12</text>
<text x="94" y="72.1">CPU_A14</text>
<text x="185.4" y="74.7">CPU_M1_N</text>
<text x="185.4" y="77.2">CPU_TEND1_N</text>
<text x="214.6" y="74.7">CPU_DREQ1_N</text>
<text x="214.6" y="77.2">CPU_WR_N</text>
<text x="94" y="79.7">CPU_A11</text>
<text x="94" y="82.3">CPU_A10</text>
<text x="185.4" y="79.7">CPU_HALT_N</text>
<text x="185.4" y="82.3">CPU_RFSH_N</text>
<text x="214.6" y="79.7">CPU_RD_N</text>
<text x="214.6" y="82.3">CPU_CLOCK_PHI</text>
<text x="63.5" y="84.8">CPU_DREQ1_N</text>
<text x="63.5" y="87.4">CPU_TEND1_N</text>
<text x="94" y="87.4">CPU_A8</text>
<text x="94" y="84.8">CPU_A9</text>
<text x="94" y="89.9">CPU_A7</text>
<text x="185.4" y="87.4">CPU_MREQ_N</text>
<text x="185.4" y="84.8">CPU_IORQ_N</text>
<text x="214.6" y="87.4">CPU_WAIT_N</text>
<text x="214.6" y="89.9">CPU_BUSACK_N</text>
<text x="214.6" y="84.8">CPU_CLOCK_SRC</text>
<text x="94" y="95">CPU_A5</text>
<text x="94" y="92.4">CPU_A6</text>
<text x="185.4" y="95">CPU_INT2_N</text>
<text x="214.6" y="92.4">CPU_BUSREQ_N</text>
<text x="214.6" y="95">CPU_RESET_N</text>
<text x="63.5" y="100.1">CPU_A19</text>
<text x="94" y="100.1">CPU_A3</text>
<text x="94" y="97.5">CPU_A4</text>
<text x="185.4" y="100.1">CPU_INT0_N</text>
<text x="185.4" y="97.5">CPU_INT1_N</text>
<text x="214.6" y="97.5">CPU_NMI_N</text>
<text x="214.6" y="100.1">CPU_A0</text>
<text x="63.5" y="105.1">CPU_A17</text>
<text x="63.5" y="107.7">CPU_A16</text>
<text x="63.5" y="102.6">CPU_A18</text>
<text x="94" y="102.6">CPU_A2</text>
<text x="94" y="107.7">CPU_A0</text>
<text x="94" y="105.1">CPU_A1</text>
<text x="185.4" y="102.6">CPU_A18</text>
<text x="185.4" y="107.7">CPU_A16</text>
<text x="185.4" y="105.1">CPU_A17</text>
<text x="214.6" y="105.1">CPU_A2</text>
<text x="214.6" y="102.6">CPU_A1</text>
<text x="214.6" y="107.7">CPU_A3</text>
<text x="185.4" y="110.2">CPU_A15</text>
<text x="185.4" y="112.8">MEM_OE_N</text>
<text x="214.6" y="110.2">CPU_A4</text>
<text x="214.6" y="112.8">MEM_CE_N</text>
<text x="63.5" y="115.3">CPU_RFSH_N</text>
<text x="94" y="117.8">CPU_RESET_N</text>
<text x="94" y="115.3">CPU_M1_N</text>
<text x="185.4" y="115.3">CPU_D7</text>
<text x="185.4" y="117.8">CPU_D6</text>
<text x="214.6" y="115.3">CPU_D0</text>
<text x="214.6" y="117.8">CPU_D1</text>
<text x="63.5" y="120.4">CPU_CLOCK_SRC</text>
<text x="63.5" y="122.9">CPU_BUSACK_N</text>
<text x="63.5" y="125.5">CPU_HALT_N</text>
<text x="94" y="125.5">CPU_MREQ_N</text>
<text x="94" y="122.9">CPU_INT0_N</text>
<text x="94" y="120.4">CPU_CLOCK_PHI</text>
<text x="185.4" y="125.5">CPU_A14</text>
<text x="185.4" y="120.4">CPU_D5</text>
<text x="185.4" y="122.9">CPU_D4</text>
<text x="214.6" y="120.4">CPU_D2</text>
<text x="214.6" y="125.5">MEM_WE_N</text>
<text x="214.6" y="122.9">CPU_D3</text>
<text x="63.5" y="128">CPU_BUSREQ_N</text>
<text x="63.5" y="130.5">CPU_WAIT_N</text>
<text x="94" y="128">CPU_WR_N</text>
<text x="94" y="130.5">CPU_RD_N</text>
<text x="185.4" y="130.5">CPU_A12</text>
<text x="185.4" y="128">CPU_A13</text>
<text x="214.6" y="130.5">CPU_A6</text>
<text x="214.6" y="128">CPU_A5</text>
<text x="63.5" y="133.1">CPU_NMI_N</text>
<text x="94" y="133.1">CPU_IORQ_N</text>
<text x="94" y="135.6">CPU_D0</text>
<text x="185.4" y="135.6">CPU_A10</text>
<text x="185.4" y="133.1">CPU_A11</text>
<text x="214.6" y="135.6">CPU_A8</text>
<text x="214.6" y="133.1">CPU_A7</text>
<text x="94" y="138.2">CPU_D1</text>
<text x="94" y="140.7">CPU_D2</text>
<text x="94" y="143.2">CPU_D3</text>
<text x="185.4" y="138.2">CPU_A19</text>
<text x="214.6" y="138.2">CPU_A9</text>
<text x="94" y="148.3">CPU_D5</text>
<text x="94" y="145.8">CPU_D4</text>
<text x="94" y="153.4">CPU_D7</text>
<text x="94" y="150.9">CPU_D6</text>
<text x="63.5" y="161">CPU_INT2_N</text>
<text x="94" y="161">CPU_INT1_N</text>
</g>
<g font-size="1.8" fill="#a90000">
<text x="80.6" y="69.6">41</text>
<text x="90.1" y="69.6">1</text>
<text x="201.9" y="69.6">1</text>
<text x="210.7" y="69.6">2</text>
<text x="80.6" y="72.1">42</text>
<text x="80.6" y="74.7">43</text>
<text x="80.6" y="77.2">44</text>
<text x="90.1" y="72.1">2</text>
<text x="90.1" y="74.7">3</text>
<text x="90.1" y="77.2">4</text>
<text x="201.9" y="72.1">3</text>
<text x="201.9" y="74.7">5</text>
<text x="201.9" y="77.2">7</text>
<text x="210.7" y="72.1">4</text>
<text x="210.7" y="74.7">6</text>
<text x="210.7" y="77.2">8</text>
<text x="80.6" y="79.8">45</text>
<text x="80.6" y="82.3">46</text>
<text x="90.1" y="79.8">5</text>
<text x="90.1" y="82.3">6</text>
<text x="201.3" y="82.3">11</text>
<text x="201.9" y="79.8">9</text>
<text x="210.1" y="79.8">10</text>
<text x="210.1" y="82.3">12</text>
<text x="80.6" y="84.8">47</text>
<text x="80.6" y="87.4">48</text>
<text x="80.6" y="89.9">49</text>
<text x="90.1" y="84.8">7</text>
<text x="90.1" y="87.4">8</text>
<text x="90.1" y="89.9">9</text>
<text x="201.3" y="84.8">13</text>
<text x="201.3" y="87.4">15</text>
<text x="201.3" y="89.9">17</text>
<text x="210.1" y="84.8">14</text>
<text x="210.1" y="87.4">16</text>
<text x="210.1" y="89.9">18</text>
<text x="80.6" y="92.5">50</text>
<text x="80.6" y="95">51</text>
<text x="89.5" y="92.5">10</text>
<text x="89.5" y="95">11</text>
<text x="201.3" y="92.5">19</text>
<text x="201.3" y="95">21</text>
<text x="210.1" y="92.5">20</text>
<text x="210.1" y="95">22</text>
<text x="80.6" y="97.5">52</text>
<text x="80.6" y="100.1">53</text>
<text x="89.5" y="97.5">12</text>
<text x="89.5" y="100.1">13</text>
<text x="201.3" y="97.5">23</text>
<text x="201.3" y="100.1">25</text>
<text x="210.1" y="97.5">24</text>
<text x="210.1" y="100.1">26</text>
<text x="80.6" y="102.6">54</text>
<text x="80.6" y="105.2">55</text>
<text x="80.6" y="107.7">56</text>
<text x="89.5" y="102.6">14</text>
<text x="89.5" y="105.2">15</text>
<text x="89.5" y="107.7">16</text>
<text x="201.3" y="102.6">27</text>
<text x="201.3" y="105.2">29</text>
<text x="201.3" y="107.7">31</text>
<text x="210.1" y="102.6">28</text>
<text x="210.1" y="105.2">30</text>
<text x="210.1" y="107.7">32</text>
<text x="80.6" y="110.2">57</text>
<text x="80.6" y="112.8">58</text>
<text x="89.5" y="110.2">17</text>
<text x="89.5" y="112.8">18</text>
<text x="201.3" y="110.2">33</text>
<text x="201.3" y="112.8">35</text>
<text x="210.1" y="110.2">34</text>
<text x="210.1" y="112.8">36</text>
<text x="80.6" y="115.3">59</text>
<text x="80.6" y="117.9">60</text>
<text x="89.5" y="115.3">19</text>
<text x="89.5" y="117.9">20</text>
<text x="201.3" y="115.3">37</text>
<text x="201.3" y="117.9">39</text>
<text x="210.1" y="115.3">38</text>
<text x="210.1" y="117.9">40</text>
<text x="80.6" y="120.4">61</text>
<text x="80.6" y="122.9">62</text>
<text x="80.6" y="125.5">63</text>
<text x="89.5" y="120.4">21</text>
<text x="89.5" y="122.9">22</text>
<text x="89.5" y="125.5">23</text>
<text x="201.3" y="120.4">41</text>
<text x="201.3" y="122.9">43</text>
<text x="201.3" y="125.5">45</text>
<text x="210.1" y="120.4">42</text>
<text x="210.1" y="122.9">44</text>
<text x="210.1" y="125.5">46</text>
<text x="80.6" y="128">64</text>
<text x="80.6" y="130.6">65</text>
<text x="89.5" y="128">24</text>
<text x="89.5" y="130.6">25</text>
<text x="201.3" y="128">47</text>
<text x="201.3" y="130.6">49</text>
<text x="210.1" y="128">48</text>
<text x="210.1" y="130.6">50</text>
<text x="80.6" y="133.1">66</text>
<text x="80.6" y="135.6">67</text>
<text x="89.5" y="133.1">26</text>
<text x="89.5" y="135.6">27</text>
<text x="201.3" y="133.1">51</text>
<text x="201.3" y="135.6">53</text>
<text x="210.1" y="133.1">52</text>
<text x="210.1" y="135.6">54</text>
<text x="80.6" y="138.2">68</text>
<text x="80.6" y="140.7">69</text>
<text x="80.6" y="143.3">70</text>
<text x="89.5" y="138.2">28</text>
<text x="89.5" y="140.7">29</text>
<text x="89.5" y="143.3">30</text>
<text x="201.3" y="138.2">55</text>
<text x="201.3" y="140.7">57</text>
<text x="201.3" y="143.3">59</text>
<text x="210.1" y="138.2">56</text>
<text x="210.1" y="140.7">58</text>
<text x="210.1" y="143.3">60</text>
<text x="80.6" y="145.8">71</text>
<text x="80.6" y="148.3">72</text>
<text x="89.5" y="145.8">31</text>
<text x="89.5" y="148.3">32</text>
<text x="80.6" y="150.9">73</text>
<text x="80.6" y="153.4">74</text>
<text x="80.6" y="156">75</text>
<text x="89.5" y="150.9">33</text>
<text x="89.5" y="153.4">34</text>
<text x="89.5" y="156">35</text>
<text x="80.6" y="158.5">76</text>
<text x="80.6" y="161">77</text>
<text x="89.5" y="158.5">36</text>
<text x="89.5" y="161">37</text>
<text x="80.6" y="163.6">78</text>
<text x="80.6" y="166.1">79</text>
<text x="89.5" y="163.6">38</text>
<text x="89.5" y="166.1">39</text>
<text x="80.6" y="168.7">80</text>
<text x="89.5" y="168.7">40</text>
</g>
<g font-size="1.8" fill="#0000c2">
<text x="63.5" y="77.2">CUSTOM_44</text>
<text x="63.5" y="79.8">CPU_DREQ0_N</text>
<text x="63.5" y="82.3">CPU_TEND0_N</text>
<text x="63.5" y="89.9">CPU_A23</text>
<text x="185.4" y="89.9">CPU_E</text>
<text x="63.5" y="92.5">CPU_A22</text>
<text x="63.5" y="95">CPU_A21</text>
<text x="185.4" y="92.5">CPU_ST</text>
<text x="63.5" y="97.5">CPU_A20</text>
<text x="63.5" y="117.9">PAGE</text>
<text x="63.5" y="135.6">CPU_D8</text>
<text x="63.5" y="138.2">CPU_D9</text>
<text x="63.5" y="140.7">CPU_D10</text>
<text x="63.5" y="143.3">CPU_D11</text>
<text x="63.5" y="145.8">CPU_D12</text>
<text x="63.5" y="148.3">CPU_D13</text>
<text x="63.5" y="153.4">CPU_D15</text>
<text x="63.5" y="150.9">CPU_D14</text>
<text x="63.5" y="156">UART2_TX</text>
<text x="94" y="156">UART1_TX</text>
<text x="63.5" y="158.5">UART2_RX</text>
<text x="94" y="158.5">UART1_RX</text>
<text x="63.5" y="166.1">USER7/I2C_SDA</text>
<text x="63.5" y="163.6">USER6/I2C_SCL</text>
<text x="94" y="166.1">USER3</text>
<text x="94" y="163.6">USER2</text>
<text x="63.5" y="168.7">USER8</text>
<text x="94" y="168.7">USER4</text>
<text x="26.4" y="193.2">JLC04161H-3313</text>
<text x="26.4" y="195.2">*</text>
<text x="26.4" y="197.3">*</text>
<text x="28.5" y="195.2">50ohm</text>
<text x="28.5" y="197.3">GND plane</text>
<text x="36.1" y="195.2">trace</text>
<text x="39.9" y="197.3">closer</text>
<text x="42.1" y="195.2">impedance</text>
<text x="44.6" y="193.2">stackup</text>
<text x="46.9" y="197.3">to</text>
<text x="49.9" y="197.3">signal</text>
<text x="53.1" y="193.2">gives</text>
<text x="53.4" y="195.2">for</text>
<text x="56.8" y="197.3">layer</text>
<text x="57.2" y="195.2">6mil</text>
<text x="59.1" y="193.2">:</text>
<text x="62.6" y="195.2">trace.</text>
<text x="62.7" y="197.3">routing</text>
<text x="26.4" y="199.3">for</text>
<text x="30.2" y="199.3">improved</text>
<text x="39.9" y="199.3">signal</text>
<text x="46.9" y="199.3">integrity.</text>
</g>
<g font-size="1.8" fill="#840084">
<text x="29.9" y="112.6">X5R</text>
<text x="37.5" y="112.8">X7R</text>
<text x="27.9" y="116.4">0603H</text>
<text x="28.1" y="114.4">16V</text>
<text x="35.7" y="116.4">0603H</text>
<text x="35.8" y="114.5">50V</text>
<text x="234.3" y="149.4">X5R</text>
<text x="241.9" y="149.6">X7R</text>
<text x="232.4" y="153.3">0603H</text>
<text x="232.5" y="151.2">16V</text>
<text x="240.2" y="153.3">0603H</text>
<text x="240.3" y="151.4">50V</text>
</g>
<g font-size="1.4" fill="#0000c2">
<text x="92.1" y="195.3">This</text>
<text x="96" y="195.3">documentation</text>
<text x="107.9" y="195.3">describes</text>
<text x="116" y="195.3">Open</text>
<text x="120.7" y="195.3">Hardware</text>
<text x="128.5" y="195.3">and</text>
<text x="132.2" y="195.3">is</text>
<text x="134.5" y="195.3">licensed</text>
<text x="141.6" y="195.3">under</text>
<text x="146.8" y="195.3">the</text>
<text x="150.1" y="195.3">CERN</text>
<text x="155.1" y="195.3">OHL</text>
<text x="159" y="195.3">v.</text>
<text x="92.1" y="198.5">You</text>
<text x="92.1" y="200.1">This</text>
<text x="92.1" y="201.7">SATISFACTORY QUALITY AND</text>
<text x="95.7" y="198.5">may</text>
<text x="96" y="200.1">documentation</text>
<text x="99.7" y="198.5">redistribute</text>
<text x="107.9" y="200.1">is</text>
<text x="109.2" y="198.5">and</text>
<text x="110.2" y="200.1">distributed</text>
<text x="112.9" y="198.5">modify</text>
<text x="114.1" y="201.7">FITNESS</text>
<text x="118.8" y="198.5">this</text>
<text x="119.2" y="200.1">WITHOUT ANY EXPRESS</text>
<text x="121" y="201.7">FOR</text>
<text x="122.6" y="198.5">documentation</text>
<text x="124.9" y="201.7">A PARTICULAR</text>
<text x="134.5" y="198.5">under</text>
<text x="136.5" y="201.7">PURPOSE.</text>
<text x="137.8" y="200.1">OR</text>
<text x="139.7" y="198.5">the</text>
<text x="140.8" y="200.1">IMPLIED</text>
<text x="143" y="198.5">terms</text>
<text x="145.9" y="201.7">Please</text>
<text x="147.6" y="200.1">WARRANTY, INCLUDING</text>
<text x="148.2" y="198.5">of</text>
<text x="150.6" y="198.5">the</text>
<text x="151.8" y="201.7">see</text>
<text x="154" y="198.5">CERN</text>
<text x="155.3" y="201.7">the</text>
<text x="158.6" y="201.7">CERN</text>
<text x="158.9" y="198.5">OHL</text>
<text x="162.8" y="198.5">v.1.2.</text>
<text x="163.6" y="201.7">OHL</text>
<text x="165.4" y="200.1">OF</text>
<text x="167.5" y="201.7">v.1.2</text>
<text x="167.9" y="198.5">(http://ohwr.org/cernohl).</text>
<text x="168.3" y="200.1">MERCHANTABILITY,</text>
<text x="172" y="201.7">for</text>
<text x="175.1" y="201.7">applicable</text>
<text x="183.8" y="201.7">conditions</text>
</g>
</svg>
